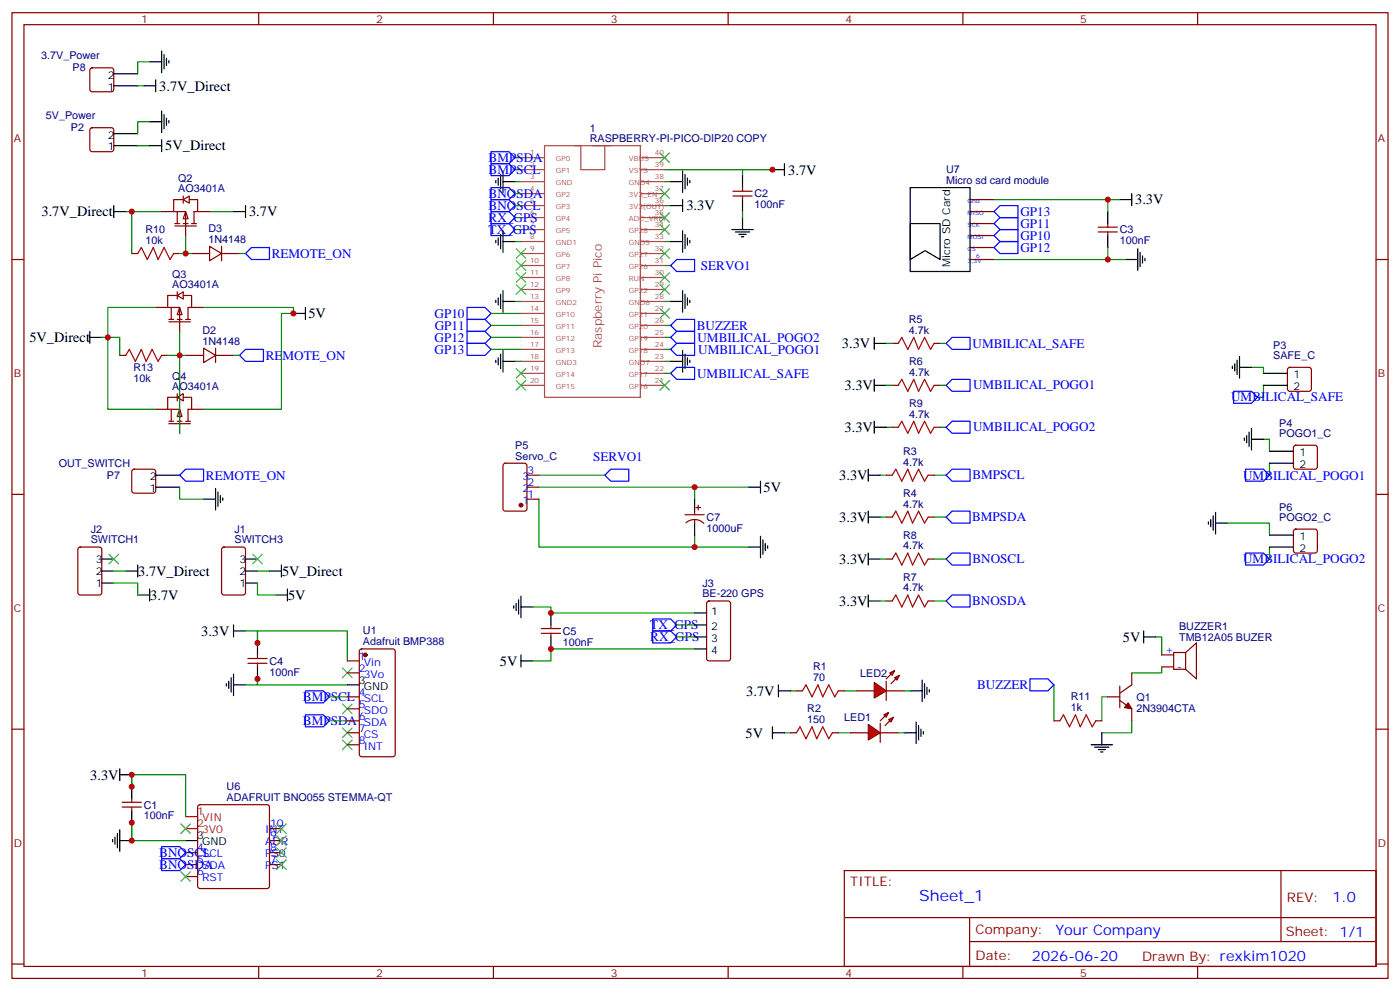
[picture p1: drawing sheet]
<svg xmlns="http://www.w3.org/2000/svg" width="412mm" height="292mm" viewBox="0 0 412 292" stroke-linecap="round" stroke-linejoin="round" font-family="sans-serif">
<g fill="none" stroke="#870000" stroke-width=".35">
<path d="M3.5 3.7h405.4v284.4h-405.4zM7.1 7.3h398.2v277.3h-398.2zM76.2 3.7v3.6M145.3 3.7v3.6M214.5 3.7v3.6M283.6 3.7v3.6M352.8 3.7v3.6M3.5 76.4h3.6M405.3 76.4h3.6M3.5 145.6h3.6M405.3 145.6h3.6M3.5 214.7h3.6"/>
<path d="M234.6 203.4h1.8M246.9 203.4h1.8M405.3 214.7h3.6M248.7 256.3h156.6v28.3h-156.6zM377.3 256.4v20.8M248.7 270.2h156.5M285.6 277.2h119.6M285.6 270.2v14.1M3.5 283.8h3.6M76.2 284.6v3.5M145.3 284.6v3.5M214.5 284.6v3.5"/>
<path d="M283.6 284.6v3.5M352.8 284.6v3.5M405.3 283.8h3.6"/>
</g>
<g fill="none" stroke="#008700" stroke-width=".35">
<path d="M151.7 50h1.8M151.7 53.5h1.8M151.7 46.4h1.8M195.8 50h31.7h-8.8v1.7M195.8 53.5h1.8M151.7 64.1h1.8M151.7 67.6h1.8M195.8 78.2h1.8M195.8 71.1h1.8M195.8 60.5h1.8M195.8 99.3h1.8M195.8 88.8h1.8"/>
<path d="M195.8 95.8h1.8M195.8 106.4h1.8M195.8 102.9h1.8M368.7 108.2h3.5v1.7M372.2 113.5v3.5h-1.8M259.3 139.9h1.8M275.2 139.9h3.5M372.2 129.3h1.7v3.6M373.9 136.4v3.5M259.3 152.3h1.8M275.2 152.3h3.5M340.4 187.5h1.8v5.3"/>
<path d="M231.1 215.8h1.7M232.8 203.4h1.8M246.9 215.8h3.6M248.7 203.4h3.5M310.4 201.6v10.6M326.3 205.2h-1.7v7M333.4 212.2v3.6h-8.8"/>
</g>
<path d="M215.5 67.6h6.4M216.6 68.3h4.2M217.7 69h2.1M218.4 69.7h.7M218.7 64.1v3.5M229.3 203.4h3.5M229.3 201.6v3.6" fill="none" stroke="#000" stroke-width=".35"/>
<path d="M236.4 203.4l1-1.8 1.8 3.6 1.7-3.6 1.5 3.6 1.7-3.6 1.8 3.6 1-1.8" fill="none" stroke="#a10000" stroke-width=".35"/>
<g fill="#f00" stroke="#870000" stroke-width=".35">
<path d="M257.5 200.9l3.6 2.5-3.6 2.1z"/>
<path d="M261.1 200.6v5.6z"/>
</g>
<g fill="#870000" stroke="#870000" stroke-width=".35">
<path d="M261.1 199.9l1.4-1.4z"/>
<path d="M262.5 201.3l1.4-1.4z"/>
</g>
<g fill="#f00" stroke="#870000" stroke-width=".35">
<path d="M262.1 198.1l1.4-.7-.7 1.4z"/>
<path d="M263.5 199.5l1.4-.7-.7 1.4z"/>
</g>
<path d="M232.8 215.8h1.8M245.2 215.8h1.7M252.2 203.4h5.3M261.1 203.4h5.2" fill="none" stroke="#870000" stroke-width=".35"/>
<path d="M234.6 215.8l1.1-1.8 1.7 3.5 1.8-3.5 1.4 3.5 1.8-3.5 1.7 3.5 1.1-1.7" fill="none" stroke="#a10000" stroke-width=".35"/>
<path d="M227.5 215.8h3.6M227.5 214v3.5" fill="none" stroke="#000" stroke-width=".35"/>
<g fill="#f00" stroke="#870000" stroke-width=".35">
<path d="M255.8 213.3l3.5 2.5-3.5 2.1z"/>
<path d="M259.3 212.9v5.7z"/>
</g>
<g fill="#870000" stroke="#870000" stroke-width=".35">
<path d="M259.3 212.2l1.4-1.4z"/>
<path d="M260.7 213.6l1.4-1.4z"/>
</g>
<g fill="#f00" stroke="#870000" stroke-width=".35">
<path d="M260.3 210.5l1.5-.7-.7 1.4z"/>
<path d="M261.8 211.9l1.4-.7-.7 1.4z"/>
</g>
<g fill="none" stroke="#870000" stroke-width=".35">
<path d="M26.7 20.2l.5-.2h5.6l.5 .2 .2 .5v5.6l-.2 .5-.5 .2h-5.6l-.5-.2-.2-.5v-5.6zM26.7 37.8l.5-.2h5.6l.5 .2 .2 .5v5.7l-.2 .5-.5 .2h-5.6l-.5-.3-.2-.4v-5.7zM215.9 57.7h5.6M215.9 56.3h5.6M218.7 55.2v1.1M218.7 57.7v1.1M285.8 58.8h7M38.8 74.6h1.8M47.6 62.3h3.6M51.2 74.6h1.7M54.7 65.8v3.6M56.4 74.6h5.3"/>
<path d="M58.2 62.3h3.5M61.7 72.5l3.6 2.1-3.6 2.2zM65.3 74.6h5.3M65.3 72.5v4.3M285.8 62.3h7M285.8 65.8h7M285.8 69.4h7M285.8 72.9h7M285.8 76.4h7M323.5 68.3h5.6M323.5 66.9h5.6M326.3 65.8v1.1"/>
<path d="M326.3 68.3v1.1M262.8 101.1h1.8M262.8 113.5h1.8M275.2 101.1h1.7M275.2 113.5h1.7M379.5 108.4l.4-.2h5.7l.5 .2 .2 .5v5.6l-.2 .5-.5 .2h-5.7l-.5-.2-.2-.5v-5.6zM39 138.4l.5-.3h5.7l.5 .3 .2 .5v5.6l-.3 .5-.4 .2h-5.7l-.5-.2-.2-.5v-5.6zM148.4 136.6l.5-.2h5.6l.7 .4v13l-.4 .6-5.9 .1-.7-.5v-12.9zM155.2 139.9h3.5M261.1 139.9h1.7M262.8 125.8h1.8M273.4 139.9h1.8"/>
<path d="M275.2 125.8h1.7M381.2 131.3l.5-.2h5.6l.5 .2 .3 .5v5.6l-.3 .5-.5 .2h-5.6l-.5-.2-.2-.5v-5.6zM155.2 147h3.5M155.2 143.4h3.5M201.8 151.6h5.6M202.1 153.9a3.8 3.8 0 0 1 5.2 .2M204.6 150.5v1.1M204.6 153v1M205 149.4h1.4M205.7 148.7v1.4M261.1 152.3h1.7M273.4 152.3h1.8"/>
<path d="M381.2 156l.5-.2h5.6l.5 .2 .3 .5v5.6l-.3 .5-.5 .2h-5.6l-.5-.2-.2-.5v-5.6zM23.2 161.3l.4-.2h5.7l.6 .4 .1 13-.5 .6-5.9 .1-.6-.5-.1-12.9zM65.5 161.3l.5-.2h5.6l.7 .4v13l-.4 .6-5.9 .1-.7-.5v-12.9zM261.1 177h1.7M261.1 164.6h1.7M273.4 177h1.8M273.4 164.6h1.8M73 195.3h5.7M73 193.9h5.7M75.8 192.8v1.1M75.8 195.3v1.1M102.3 194.6h3.5"/>
<path d="M102.3 198.1h3.5M106.1 191.3l.4-.2h9.2l.7 .4v30.6l-.4 .7h-9.5l-.6-.4-.1-30.6zM159.5 186.5h5.6M159.5 185.1h5.6M162.3 184v1.1M162.3 186.5v1M333.4 198.1v3.5l-3.6 2.5M342.2 192.8h3.5M342.2 196.4h3.5M349.2 192.1l3.2-2.8v10.6l-3.2-2.8M349.2 192.1v5M349.2 192.1h-3.5v5h3.5"/>
<path d="M102.3 215.8h3.5M102.3 205.2h3.5M102.3 212.2h3.5M102.3 208.7h3.5M102.3 219.3h3.5M250.5 215.8h5.3M259.3 215.8h5.3M310.4 212.2h1.8M322.8 212.2h1.8M326.3 205.2h3.5M329.8 206.2l3.6 2.5v3.5M329.8 202v6.4"/>
<path d="M36 237.6h5.6M36 236.2h5.6M38.8 235.2v1M38.8 237.6v1.1M58.4 237.1l.5-.2h19.8l.5 .2 .2 .5v23.3l-.3 .5-.4 .2h-19.8l-.5-.2-.2-.5v-23.3zM54.7 251h3.5M54.7 254.6h3.5M54.7 258.1h3.5M79.4 244h3.5M79.4 247.5h3.5M79.4 251h3.5M79.4 254.6h3.5"/>
</g>
<g fill="none" stroke="#00f" stroke-width=".35">
<path d="M144.6 44.7h5.3l1.8 1.7-1.8 1.8h-5.3zM144.6 48.2h5.3l1.8 1.8-1.8 1.7h-5.3zM144.6 58.8h5.3l1.8 1.7-1.8 1.8h-5.3zM144.6 55.2h5.3l1.8 1.8-1.8 1.8h-5.3zM72.3 74.6l1.8-1.7h5.3v3.5h-5.3zM144.6 62.3h5.3l1.8 1.8-1.8 1.7h-5.3zM144.6 65.8h5.3l1.8 1.8-1.8 1.8h-5.3zM197.6 78.2l1.7-1.8h5.3v3.5h-5.3zM292.8 69.4l1.8-1.8h5.3v3.5h-5.3zM292.8 62.3l1.8-1.8h5.3v3.6h-5.3zM294.6 71.1h5.3v3.5h-5.3l-1.8-1.7zM294.6 64.1h5.3v3.5h-5.3l-1.8-1.8z"/>
<path d="M137.6 97.6h5.3l1.7 1.7-1.7 1.8h-5.3zM137.6 90.5h5.3l1.7 1.8-1.7 1.8h-5.3zM137.6 94.1h5.3l1.7 1.7-1.7 1.8h-5.3zM197.6 99.3l1.7-1.7h5.3v3.5h-5.3zM197.6 95.8l1.7-1.7h5.3v3.5h-5.3zM72.3 102.9h5.3v3.5h-5.3l-1.7-1.8zM137.6 101.1h5.3l1.7 1.8-1.7 1.7h-5.3zM197.6 102.9l1.7-1.8h5.3v3.5h-5.3zM197.6 109.9l1.7-1.7h5.3v3.5h-5.3zM278.7 101.1l1.8-1.8h5.3v3.6h-5.3zM278.7 113.5l1.8-1.8h5.3v3.5h-5.3zM363.4 115.2h5.3l1.7 1.8-1.7 1.7h-5.3z"/>
<path d="M52.9 139.9l1.8-1.8h5.3v3.6h-5.3zM178.2 139.9l1.7-1.8h5.3v3.6h-5.3zM278.7 139.9l1.8-1.8h5.3v3.6h-5.3zM278.7 125.8l1.8-1.8h5.3v3.6h-5.3zM366.9 138.1h5.3l1.7 1.8-1.7 1.8h-5.3zM278.7 152.3l1.8-1.8h5.3v3.5h-5.3zM278.7 164.6l1.8-1.8h5.3v3.6h-5.3zM278.7 177l1.8-1.8h5.3v3.5h-5.3zM366.9 162.8h5.3l1.7 1.8-1.7 1.8h-5.3zM192.3 185.8h5.3l1.7 1.7-1.7 1.8h-5.3zM192.3 182.2h5.3l1.7 1.8-1.7 1.8h-5.3zM303.4 199.9h5.3l1.7 1.7-1.7 1.8h-5.3z"/>
<path d="M90 203.4h5.2l1.8 1.8-1.8 1.7h-5.2zM90 210.5h5.2l1.8 1.7-1.8 1.8h-5.2zM47.6 249.3h5.3l1.8 1.7-1.8 1.8h-5.3zM47.6 252.8h5.3l1.8 1.8-1.8 1.7h-5.3z"/>
</g>
<g fill="none" stroke="#000" stroke-width=".35">
<path d="M44.1 18.2h3.5M47.6 15v6.4M48.3 16.1v4.2M49 17.1v2.2M49.7 17.9v.7M33.5 25.3h7.1M33.5 21.7h7.1M33.5 39.4h7.1M42.3 25.3h3.6M44.1 35.8h3.5M45.9 23.5v3.5M47.6 32.7v6.3"/>
<path d="M48.3 33.7v4.3M49 34.8v2.1M49.7 35.5v.7M33.5 42.9h7.1M44.1 42.9h3.5M47.6 41.1v3.6M146 53.1v.7M146.8 52.4v2.1M147.5 51.4v4.2M148.2 53.5h3.5M148.2 50.3v6.4M197.6 53.5h3.5"/>
<path d="M201.1 50.3v6.4M201.1 58.8v3.5M201.8 51.4v4.2M202.5 52.4v2.1M203.2 53.1v.7M218.7 51.7v3.5M218.7 58.8v3.5M227.5 50h3.6M231.1 48.2v3.5M268.1 55.2h17.7v24.7h-17.7zM33.5 62.3h3.5M33.5 60.5v3.6"/>
<path d="M68.8 62.3h3.5M72.3 60.5v3.6M146 70.8v.7M146.8 70.1v2.1M147.5 69v4.2M148.2 67.9v6.4M148.2 71.1h3.5M197.6 71.1h3.5M197.6 60.5h3.5M201.1 67.9v6.4M201.8 69v4.2M202.5 70.1v2.1"/>
<path d="M203.2 70.8v.7M268.1 65.8h8.8v10.6l-4.4-2.6-4.4 2.6zM326.3 62.3v3.5M326.3 69.4v3.5M86.4 92.3h3.6M90 90.5v3.6M146 88.4v.7M146.8 87.7v2.1M147.5 86.6v4.3M148.2 85.6v6.3M148.2 88.8h3.5M197.6 88.8h3.5"/>
<path d="M201.1 85.6v6.3M201.8 86.6v4.3M202.5 87.7v2.1M203.2 88.4v.7M257.5 99.3v3.6M146 106v.8M146.8 105.3v2.2M147.5 104.3v4.2M148.2 103.2v6.4M148.2 106.4h3.5M197.6 106.4h3.5M201.1 103.2v6.4"/>
<path d="M201.8 104.3v4.2M202.5 105.3v2.2M203.2 106v.8M257.5 101.1h3.6M257.5 111.7v3.5M257.5 113.5h3.6M363 107.8v.7M363.7 107.1v2.1M364.4 106v4.3M365.1 108.2h3.6M365.1 105v6.3M372.2 113.5h7"/>
<path d="M372.2 109.9h7M45.9 139.9h7M255.8 138.1v3.6M255.8 139.9h3.5M257.5 124v3.6M257.5 125.8h3.6M366.5 129v.7M367.2 128.3v2.1M367.9 127.2v4.2M368.7 129.3h3.5M368.7 126.2v6.3M373.9 132.9h7.1"/>
<path d="M373.9 136.4h7.1M45.9 143.4h7M60 147h3.5M63.5 143.8v6.3M64.2 144.9v4.2M64.9 145.9v2.1M65.6 146.6v.7M204.6 147v3.5M204.6 154v3.6M220.5 143.4h3.5M224 141.7v3.5M224 157.9v6.4"/>
<path d="M224.7 159v4.2M255.8 152.3h3.5M255.8 150.5v3.5M356 153.7v.7M356.7 153v2.1M357.4 151.9v4.2M358.1 154h3.5M358.1 150.8v6.4M373.9 157.6h7.1M30 164.6h3.5M30 171.7h3.5M30 168.1h3.5"/>
<path d="M37 168.1h3.6M40.6 175.2h3.5M40.6 166.4v3.5M44.1 173.4v3.6M72.3 164.6h3.5M72.3 171.7h3.5M72.3 168.1h3.5M79.4 168.1h3.5M81.1 175.2h3.6M82.9 166.4v3.5M84.7 173.4v3.6M151.3 178.4v.7"/>
<path d="M152 177.7v2.1M152.8 176.6v4.2M153.5 178.7h3.5M153.5 175.5v6.4M220.5 161.1h3.5M225.4 160v2.1M226.1 160.7v.7M255.8 164.6h3.5M255.8 162.8v3.6M255.8 175.2v3.5M255.8 177h3.5M373.9 161.1h7.1"/>
<path d="M68.1 199.5v4.3M68.8 185.8h3.5M68.8 184v3.5M68.8 198.5v6.3M75.8 189.3v3.5M75.8 196.4v3.5M153.5 192.8v3.6M153.5 194.6h3.5M162.3 180.5v3.5M162.3 187.5v3.6M336.9 187.5h3.5M336.9 185.8v3.5"/>
<path d="M66.7 201.3v.7M67.4 200.6v2.1M68.8 201.6h3.5M102.3 201.6h3.5M266.3 215.8h3.6M268.1 203.4h3.5M269.9 212.6v6.3M270.6 213.6v4.3M271.3 214.7v2.1M271.6 200.2v6.4M272 215.4v.7M272.3 201.3v4.2"/>
<path d="M273 202.4v2.1M273.8 203.1v.7M321.4 219.3h6.3M322.4 220h4.3M324.6 215.8v3.5M35.3 228.1h3.5M35.3 226.3v3.6M38.8 231.6v3.6M38.8 238.7v3.5M323.5 220.7h2.1M324.2 221.4h.7M33.2 247.2v.7"/>
<path d="M33.9 246.5v2.1M34.6 245.4v4.2M35.3 247.5h3.5M35.3 244.3v6.4M54.7 247.5h3.5"/>
</g>
<g fill="none" stroke="#a64a4a" stroke-width=".35">
<path d="M153.5 46.4h6.9M153.5 50h6.9M153.5 53.5h6.9M153.5 57h6.9M160.4 42.9v74.1M160.5 42.9h28.2M171.1 42.9v7.1h7.1v-7.1M188.6 42.9v74.1M188.8 46.4h7M188.8 50h7M188.8 53.5h7M188.8 57h7"/>
<path d="M153.5 60.5h6.9M153.5 64.1h6.9M153.5 67.6h6.9M153.5 74.6h6.9M153.5 78.2h6.9M153.5 71.1h6.9M188.8 60.5h7M188.8 64.1h7M188.8 67.6h7M188.8 74.6h7M188.8 78.2h7M188.8 71.1h7"/>
<path d="M153.5 81.7h6.9M153.5 85.2h6.9M153.5 88.8h6.9M153.5 92.3h6.9M153.5 95.8h6.9M153.5 99.3h6.9M188.8 81.7h7M188.8 85.2h7M188.8 88.8h7M188.8 92.3h7M188.8 95.8h7M188.8 99.3h7"/>
<path d="M153.5 102.9h6.9M153.5 106.4h6.9M153.5 109.9h6.9M153.5 113.5h6.9M160.5 117h28.2M188.8 102.9h7M188.8 106.4h7M188.8 109.9h7M188.8 113.5h7"/>
</g>
<g fill="none" stroke="#008700" stroke-width=".35">
<path d="M44.1 18.2h-3.5v3.5M40.6 25.3h1.7M44.1 35.8h-3.5v3.6M40.6 42.9h3.5M151.7 57h1.8M37 62.3h1.8v12.3M38.8 62.3h8.8M54.7 69.4v5.2h-1.8M54.7 74.6h1.7M61.7 62.3h7.1M70.6 74.6h1.7M151.7 60.5h1.8"/>
<path d="M151.7 71.1h1.8M218.7 62.3v1.8M144.6 92.3h8.9M144.6 95.8h8.9M144.6 99.3h8.9M151.7 88.8h1.8M144.6 102.9h8.9M151.7 106.4h1.8M195.8 109.9h1.8M261.1 113.5h1.7M261.1 101.1h1.7M276.9 113.5h1.8"/>
<path d="M276.9 101.1h1.8M158.7 139.9h19.5M261.1 125.8h1.7M276.9 125.8h1.8M52.9 143.4v3.6h7.1M158.7 147v14.1h45.9v-3.5M158.7 143.4h45.9v3.6M204.6 143.4h15.9M361.6 154h12.3v3.6M33.5 171.7h7.1v3.5M33.5 168.1h3.5M75.8 171.7v3.5h5.3"/>
<path d="M75.8 168.1h3.6M157 178.7h5.3v1.8h42.3M204.6 161.1h15.9M259.3 164.6h1.8M259.3 177h1.8M275.2 164.6h3.5M275.2 177h3.5M373.9 161.1v3.5M72.3 185.8h3.5v3.5v-3.5h26.5v8.8M199.3 184h5.3M199.3 187.5h5.3M204.6 191.1h-42.3v3.5h-5.3"/>
<path d="M342.2 196.4v1.7h-8.8M72.3 201.6h3.5v-1.7v1.7h26.5M97 205.2h5.3M97 212.2h5.3M264.6 215.8h1.7M266.3 203.4h1.8M38.8 228.1v3.5v-3.5h15.9v12.4M38.8 247.5v-5.3v5.3h15.9"/>
</g>
<g fill="#870000" stroke="#870000" stroke-width=".35">
<path d="M332.3 206.9l1.1 1.8-2.1-.3z"/>
<circle cx="107.6" cy="192.8" r=".53"/>
<circle cx="153.5" cy="148.7" r=".53"/>
</g>
<path d="M40.6 74.6l1-1.7 1.8 3.5 1.8-3.5 1.4 3.5 1.7-3.5 1.8 3.5 1.1-1.8M264.6 101.1l1-1.8 1.8 3.6 1.8-3.6 1.4 3.6 1.7-3.6 1.8 3.6 1.1-1.8M264.6 113.5l1-1.8 1.8 3.5 1.8-3.5 1.4 3.5 1.7-3.5 1.8 3.5 1.1-1.7M262.8 139.9l1.1-1.8 1.7 3.6 1.8-3.6 1.4 3.6 1.8-3.6 1.7 3.6 1.1-1.8M264.6 125.8l1-1.8 1.8 3.6 1.8-3.6 1.4 3.6 1.7-3.6 1.8 3.6 1.1-1.8M262.8 152.3l1.1-1.8 1.7 3.5 1.8-3.5 1.4 3.5 1.8-3.5 1.7 3.5 1.1-1.7M262.8 177l1.1-1.8 1.7 3.5 1.8-3.5 1.4 3.5 1.8-3.5 1.7 3.5 1.1-1.7M262.8 164.6l1.1-1.8 1.7 3.6 1.8-3.6 1.4 3.6 1.8-3.6 1.7 3.6 1.1-1.8M312.2 212.2l1.1-1.7 1.7 3.5 1.8-3.5 1.4 3.5 1.8-3.5 1.7 3.5 1.1-1.8" fill="none" stroke="#a10000" stroke-width=".35"/>
<path d="M54.7 244h3.5M54.7 240.5h3.5" fill="none" stroke="#f00" stroke-width=".35"/>
<g fill="none" stroke="#3c3" stroke-width=".35">
<path d="M194.4 45l2.8 2.8M194.4 55.6l2.8 2.8M197.2 45l-2.8 2.8M197.2 55.6l-2.8 2.8M152 73.2l2.9 2.9M152 76.8l2.9 2.8M154.9 73.2l-2.9 2.9M154.9 76.8l-2.9 2.8M194.4 66.2l2.8 2.8M194.4 62.7l2.8 2.8M194.4 73.2l2.8 2.9M197.2 66.2l-2.8 2.8"/>
<path d="M197.2 62.7l-2.8 2.8M197.2 73.2l-2.8 2.9M152 80.3l2.9 2.8M152 83.8l2.9 2.8M154.9 80.3l-2.9 2.8M154.9 83.8l-2.9 2.8M194.4 90.9l2.8 2.8M194.4 83.8l2.8 2.8M194.4 80.3l2.8 2.8M197.2 90.9l-2.8 2.8M197.2 83.8l-2.8 2.8M197.2 80.3l-2.8 2.8"/>
<path d="M152 108.5l2.9 2.8M152 112l2.9 2.9M154.9 108.5l-2.9 2.8M154.9 112l-2.9 2.9M194.4 112l2.8 2.9M197.2 112l-2.8 2.9M32.1 163.2l2.8 2.8M34.9 163.2l-2.8 2.8M100.9 196.7l2.8 2.8M103.7 196.7l-2.8 2.8M100.9 207.3l2.8 2.8M100.9 214.3l2.8 2.9"/>
<path d="M100.9 217.9l2.8 2.8M103.7 207.3l-2.8 2.8M103.7 214.3l-2.8 2.9M103.7 217.9l-2.8 2.8M53.3 242.6l2.8 2.8M53.3 256.7l2.8 2.8M56.1 242.6l-2.8 2.8M56.1 256.7l-2.8 2.8M81.5 242.6l2.8 2.8M81.5 246.1l2.8 2.8M81.5 249.6l2.8 2.8M81.5 253.2l2.8 2.8"/>
<path d="M84.3 242.6l-2.8 2.8M84.3 246.1l-2.8 2.8M84.3 249.6l-2.8 2.8M84.3 253.2l-2.8 2.8"/>
</g>
<g fill="#fff" stroke="#870000" stroke-width=".35">
<path d="M54.7 62.3l.7 2.1h-1.4z"/>
<path d="M54 58.8l1.7-1.1v2.1z"/>
</g>
<path d="M54 58.8h-2.8v3.5h3.5v3.5M54 57.7v2.1M55.7 58.8h2.5v3.5h-1.1v3.5M51.5 66.5h6.4M51.5 65.8h1.4M52.2 62.3v3.5M54 65.8h1.4M56.4 65.8h1.5M45.9 90.5h3.5M52.9 94.1v3.5M56.4 90.5h3.6M208.4 177.2l.4-.2h5.7l.6 .4 .1 16.5-.5 .6-5.9 .1-.6-.5-.1-16.4z" fill="none" stroke="#870000" stroke-width=".35"/>
<path d="M74.4 163.2l2.9 2.8M77.3 163.2l-2.9 2.8" fill="none" stroke="#3c3" stroke-width=".35"/>
<path d="M329.8 58.8h3.6M333.4 57v3.5M331.6 76.4h3.5M335.1 73.2v6.4M335.8 74.3v4.2M336.5 75.4v2.1M337.3 76.1v.7M204.6 180.5h3.5M204.6 184h3.5M204.6 187.5h3.5M204.6 191.1h3.5" fill="none" stroke="#000" stroke-width=".35"/>
<path d="M292.8 58.8h33.5v3.5M326.3 58.8h3.5M326.3 72.9v3.5h-33.5M326.3 76.4h5.3" fill="none" stroke="#008700" stroke-width=".35"/>
<g fill="#fff" stroke="#870000" stroke-width=".35">
<path d="M52.9 90.5l.7 2.1h-1.4z"/>
<path d="M52.2 87l1.8-1.1v2.2z"/>
</g>
<path d="M49.7 94.8h6.4M49.7 94.1h1.5M50.4 90.5v3.6M52.2 87h-2.8v3.5h3.5v3.6M52.2 85.9v2.2M52.2 94.1h1.4M54 87h2.4v3.5h-1v3.6M54.7 94.1h1.4M45.9 120.5h3.5M52.9 124v3.6M56.4 120.5h3.6" fill="none" stroke="#870000" stroke-width=".35"/>
<g fill="#fff" stroke="#870000" stroke-width=".35">
<path d="M52.9 120.5l.7 2.1h-1.4z"/>
<path d="M52.2 117l1.8-1.1v2.1z"/>
</g>
<g fill="none" stroke="#870000" stroke-width=".35">
<path d="M35.3 104.6h1.7M47.6 104.6h1.8M52.2 117h-2.8v3.5h3.5v3.5M52.2 115.9v2.1M54 117h2.4v3.5h-1v3.5M54.7 104.6h5.3M60 102.5l3.5 2.1-3.5 2.2zM63.5 104.6h5.3M63.5 102.5v4.3M49.7 124.7h6.4M49.7 124h1.5M50.4 120.5v3.5"/>
<path d="M52.2 124h1.4M54.7 124h1.4"/>
</g>
<path d="M26.5 99.3h3.5M26.5 97.6v3.5" fill="none" stroke="#000" stroke-width=".35"/>
<path d="M37 104.6l1.1-1.7 1.8 3.5 1.7-3.5 1.4 3.5 1.8-3.5 1.8 3.5 1-1.8" fill="none" stroke="#a10000" stroke-width=".35"/>
<path d="M45.9 90.5h-14.2v8.8h-1.7M52.9 97.6v30M60 90.5h26.4v1.8h-3.5v28.2h-22.9M35.3 104.6v-5.3h-3.6v21.2h14.2M49.4 104.6h5.3M68.8 104.6h1.8" fill="none" stroke="#008700" stroke-width=".35"/>
<g fill="#c00">
<circle cx="38.8" cy="247.5" r=".88"/>
<circle cx="38.8" cy="228.1" r=".88"/>
<circle cx="38.8" cy="231.6" r=".88"/>
<circle cx="38.8" cy="242.2" r=".88"/>
<circle cx="227.5" cy="50" r=".88"/>
<circle cx="204.6" cy="143.4" r=".88"/>
<circle cx="204.6" cy="161.1" r=".88"/>
<circle cx="162.3" cy="191.1" r=".88"/>
<circle cx="162.3" cy="180.5" r=".88"/>
<circle cx="75.8" cy="199.9" r=".88"/>
<circle cx="75.8" cy="189.3" r=".88"/>
<circle cx="38.8" cy="62.3" r=".88"/>
<circle cx="54.7" cy="74.6" r=".88"/>
<circle cx="326.3" cy="58.8" r=".88"/>
<circle cx="326.3" cy="76.4" r=".88"/>
<circle cx="31.8" cy="99.3" r=".88"/>
<circle cx="52.9" cy="104.6" r=".88"/>
<circle cx="86.4" cy="92.3" r=".88"/>
</g>
<text font-size="4.6" fill="#00f" x="270.8" y="265.4">Sheet_1</text>
<g font-size="4.2">
<text x="46.9" y="26.7">3.7V_Direct</text>
<text x="48.7" y="44.3">5V_Direct</text>
<text x="232.2" y="51.4">3.7V</text>
<text x="12.2" y="63.7">3.7V_Direct</text>
<text x="73.4" y="63.7">3.7V</text>
<text x="202.2" y="62">3.3V</text>
<text x="334.4" y="60.2">3.3V</text>
<text x="90.8" y="93.7">5V</text>
<text x="8.6" y="100.8">5V_Direct</text>
<text x="248" y="102.5">3.3V</text>
<text x="248.8" y="114.8">3.3V</text>
<text x="248.8" y="127.2">3.3V</text>
<text x="247.2" y="141.3">3.3V</text>
<text x="225" y="144.9">5V</text>
<text x="247.2" y="153.7">3.3V</text>
<text x="247.2" y="166">3.3V</text>
<text x="40.7" y="169.5">3.7V_Direct</text>
<text x="83.1" y="169.6">5V_Direct</text>
<text x="44.3" y="176.6">3.7V</text>
<text x="84.8" y="176.6">5V</text>
<text x="247.2" y="178.4">3.3V</text>
<text x="59.3" y="187.2">3.3V</text>
<text x="330.8" y="189">5V</text>
<text x="147.2" y="196">5V</text>
<text x="219.8" y="204.8">3.7V</text>
<text x="219.6" y="217.2">5V</text>
<text x="26.6" y="229.5">3.3V</text>
</g>
<g font-size="4.2" fill="#00f">
<text x="392.5" y="265.6">1.0</text>
<text x="310.9" y="275.2">Your Company</text>
<text x="304" y="283">2026-06-20</text>
</g>
<g font-size="3.9" fill="#00f">
<text x="143.9" y="47.7">BMPSDA</text>
<text x="143.9" y="51.2">BMPSCL</text>
<text x="143.9" y="58.3">BNOSDA</text>
<text x="143.9" y="65.3">RX_GPS</text>
<text x="143.9" y="61.8">BNOSCL</text>
<text x="300.6" y="63.6">GP13</text>
<text x="143.9" y="68.8">TX_GPS</text>
<text x="300.6" y="70.6">GP10</text>
<text x="300.6" y="67.1">GP11</text>
<text x="80.1" y="75.9">REMOTE_ON</text>
<text x="300.6" y="74.1">GP12</text>
<text x="206.5" y="79.5">SERVO1</text>
<text x="128" y="93.5">GP10</text>
<text x="128" y="100.6">GP12</text>
<text x="128.1" y="97.1">GP11</text>
<text x="205.2" y="97.2">BUZZER</text>
<text x="205.4" y="100.7">UMBILICAL_POGO2</text>
<text x="78.3" y="105.9">REMOTE_ON</text>
<text x="128" y="104.1">GP13</text>
<text x="205.7" y="104.2">UMBILICAL_POGO1</text>
<text x="286.5" y="102.4">UMBILICAL_SAFE</text>
<text x="205.3" y="111.2">UMBILICAL_SAFE</text>
<text x="286.6" y="114.7">UMBILICAL_POGO1</text>
<text x="362.7" y="118.2">UMBILICAL_SAFE</text>
<text x="286.6" y="127">UMBILICAL_POGO2</text>
<text x="174.7" y="135.9">SERVO1</text>
<text x="60.7" y="141.2">REMOTE_ON</text>
<text x="286.5" y="141.1">BMPSCL</text>
<text x="366.2" y="141.2">UMBILICAL_POGO1</text>
<text x="286.4" y="153.5">BMPSDA</text>
<text x="286.5" y="165.8">BNOSCL</text>
<text x="366.2" y="165.9">UMBILICAL_POGO2</text>
<text x="286.4" y="178.2">BNOSDA</text>
<text x="191.6" y="185.3">TX_GPS</text>
<text x="191.6" y="188.8">RX_GPS</text>
<text x="287.8" y="202.9">BUZZER</text>
<text x="89.3" y="206.4">BMPSCL</text>
<text x="89.3" y="213.5">BMPSDA</text>
<text x="46.9" y="252.3">BNOSCL</text>
<text x="46.9" y="255.8">BNOSDA</text>
</g>
<g font-size="3.9" fill="#800">
<text x="250.5" y="260.9">TITLE:</text>
<text x="379.1" y="265.6">REV:</text>
<text x="287.4" y="275.1">Company:</text>
<text x="378.7" y="275.7">Sheet: 1/1</text>
<text x="287.4" y="282.8">Date:</text>
<text x="336.4" y="282.9">Drawn By: rexkim1020</text>
</g>
<text font-size="3.5" fill="#a54b4b" x="177.3" y="102.5" transform="rotate(-90 177.3 102.5)">Raspberry Pi Pico</text>
<g font-size="3.2" fill="#800">
<text x="41.6" y="6.7">1</text>
<text x="110.8" y="6.7">2</text>
<text x="179.9" y="6.7">3</text>
<text x="249.1" y="6.7">4</text>
<text x="318.2" y="6.7">5</text>
<text x="4.1" y="41.8">A</text>
<text x="405.9" y="41.8">A</text>
<text x="4.1" y="111">B</text>
<text x="405.9" y="111">B</text>
<text x="4.1" y="180.1">C</text>
<text x="405.9" y="180.1">C</text>
<text x="4.1" y="249.3">D</text>
<text x="405.9" y="249.3">D</text>
<text x="41.6" y="287.5">1</text>
<text x="110.8" y="287.5">2</text>
<text x="179.9" y="287.5">3</text>
<text x="249.1" y="287.5">4</text>
<text x="318.2" y="287.5">5</text>
</g>
<g font-size="3.2" fill="#000080">
<text x="12.1" y="17.5">3.7V_Power</text>
<text x="21.4" y="21">P8</text>
<text x="13.5" y="35.1">5V_Power</text>
<text x="20.9" y="38.7">P2</text>
<text x="173.7" y="41.8">RASPBERRY-PI-PICO-DIP20 COPY</text>
<text x="173.7" y="38.8">1</text>
<text x="52.5" y="53.5">Q2</text>
<text x="278.7" y="51">U7</text>
<text x="52.5" y="56.7">AO3401A</text>
<text x="222.2" y="58.1">C2</text>
<text x="278.7" y="54.2">Micro sd card module</text>
<text x="222.2" y="61.4">100nF</text>
<text x="42.8" y="71.8">10k</text>
<text x="42.8" y="68.7">R10</text>
<text x="61.4" y="71.5">1N4148</text>
<text x="61.4" y="68.3">D3</text>
<text x="329.8" y="72">100nF</text>
<text x="329.8" y="68.7">C3</text>
<text x="50.7" y="81.8">Q3</text>
<text x="50.7" y="84.9">AO3401A</text>
<text x="267.7" y="95.1">R5</text>
<text x="59.6" y="101.5">1N4148</text>
<text x="59.6" y="98.2">D2</text>
<text x="267.7" y="98.3">4.7k</text>
<text x="267.8" y="107.5">R6</text>
<text x="375.1" y="105.8">SAFE_C</text>
<text x="375.1" y="102.7">P3</text>
<text x="39.3" y="112.5">10k</text>
<text x="39.3" y="109.3">R13</text>
<text x="50.7" y="111.7">Q4</text>
<text x="267.8" y="110.6">4.7k</text>
<text x="50.7" y="114.9">AO3401A</text>
<text x="267.8" y="119.8">R9</text>
<text x="267.8" y="123">4.7k</text>
<text x="376.8" y="125.6">P4</text>
<text x="376.8" y="128.7">POGO1_C</text>
<text x="17.3" y="137.6">OUT_SWITCH</text>
<text x="151.8" y="135.3">Servo_C</text>
<text x="151.8" y="132.1">P5</text>
<text x="266" y="137.1">4.7k</text>
<text x="266" y="134">R3</text>
<text x="31.5" y="141">P7</text>
<text x="266" y="149.4">4.7k</text>
<text x="266" y="146.3">R4</text>
<text x="208.1" y="153.4">C7</text>
<text x="376.8" y="153.4">POGO2_C</text>
<text x="376.8" y="150.3">P6</text>
<text x="26.7" y="160">SWITCH1</text>
<text x="26.7" y="156.9">J2</text>
<text x="69.1" y="160">SWITCH3</text>
<text x="69.1" y="156.9">J1</text>
<text x="208.1" y="156.6">1000uF</text>
<text x="266" y="161.8">4.7k</text>
<text x="266" y="158.7">R8</text>
<text x="206.9" y="172.7">J3</text>
<text x="266" y="171">R7</text>
<text x="206.9" y="175.9">BE-220 GPS</text>
<text x="266" y="174.1">4.7k</text>
<text x="347.3" y="185.5">BUZZER1</text>
<text x="106.9" y="189.8">Adafruit BMP388</text>
<text x="106.9" y="186.7">U1</text>
<text x="165.8" y="190.1">100nF</text>
<text x="165.8" y="186.9">C5</text>
<text x="347.3" y="188.7">TMB12A05 BUZER</text>
<text x="79.4" y="195.7">C4</text>
<text x="239.5" y="197.4">R1</text>
<text x="79.4" y="199">100nF</text>
<text x="239.5" y="200.6">70</text>
<text x="253.4" y="199.3">LED2</text>
<text x="237.8" y="209.7">R2</text>
<text x="315.4" y="209.4">1k</text>
<text x="315.4" y="206.2">R11</text>
<text x="334.8" y="209.5">2N3904CTA</text>
<text x="334.8" y="206.3">Q1</text>
<text x="237.8" y="212.9">150</text>
<text x="248.7" y="212.2">LED1</text>
<text x="66.8" y="232.5">U6</text>
<text x="42.3" y="238.1">C1</text>
<text x="66.8" y="235.8">ADAFRUIT BNO055 STEMMA-QT</text>
<text x="42.3" y="241.3">100nF</text>
</g>
<g font-size="3.2">
<text x="31.7" y="23.1">2</text>
<text x="31.7" y="26.7">1</text>
<text x="31.7" y="40.8">2</text>
<text x="31.7" y="44.3">1</text>
<text x="279.9" y="78.6" transform="rotate(-90 279.9 78.6)">Micro SD Card</text>
<text x="381" y="111.3">1</text>
<text x="381" y="114.9">2</text>
<text x="382.8" y="134.3">1</text>
<text x="382.8" y="137.8">2</text>
<text x="44.1" y="141.3">2</text>
<text x="44.1" y="144.9">1</text>
<text x="382.8" y="159">1</text>
<text x="28.2" y="165.7">3</text>
<text x="70.6" y="165.7">3</text>
<text x="382.8" y="162.5">2</text>
<text x="28.2" y="172.7">1</text>
<text x="28.2" y="169.2">2</text>
<text x="70.6" y="172.7">1</text>
<text x="70.6" y="169.2">2</text>
<text x="209.4" y="181.2">1</text>
<text x="209.4" y="185.4">2</text>
<text x="209.4" y="188.9">3</text>
<text x="209.4" y="192.5">4</text>
<text x="105.7" y="201.3">3</text>
<text x="107.1" y="203.1">GND</text>
<text x="58" y="247.2">3</text>
<text x="59.5" y="248.9">GND</text>
</g>
<g font-size="3.2" fill="#00f">
<text x="153.9" y="141.3">3</text>
<text x="155.4" y="143.1">2</text>
<text x="155.4" y="139.6">3</text>
<text x="153.9" y="148.4">1</text>
<text x="153.9" y="144.9">2</text>
<text x="155.4" y="146.6">1</text>
<text x="105.7" y="194.2">1</text>
<text x="105.7" y="197.8">2</text>
<text x="107.1" y="196">Vin</text>
<text x="343.3" y="192.1">+</text>
<text x="346.8" y="197.4">-</text>
<text x="107.1" y="199.5">3Vo</text>
<text x="105.7" y="204.8">4</text>
<text x="105.7" y="208.4">5</text>
<text x="107.1" y="206.6">SCL</text>
<text x="105.7" y="211.9">6</text>
<text x="105.7" y="215.4">7</text>
<text x="107.1" y="210.1">SDO</text>
<text x="107.1" y="213.6">SDA</text>
<text x="105.7" y="218.9">8</text>
<text x="107.1" y="217.2">CS</text>
<text x="107.1" y="220.7">INT</text>
<text x="78.1" y="245.4">INT</text>
<text x="79.6" y="243.6">10</text>
<text x="58" y="250.7">4</text>
<text x="78.1" y="248.9">ADR</text>
<text x="79.6" y="247.2">9</text>
<text x="79.6" y="250.7">8</text>
<text x="58" y="257.7">6</text>
<text x="58" y="254.2">5</text>
<text x="59.5" y="256">SDA</text>
<text x="59.5" y="252.4">SCL</text>
<text x="78.1" y="252.4">PS0</text>
<text x="78.1" y="256">PS1</text>
<text x="79.6" y="254.2">7</text>
<text x="59.5" y="259.5">RST</text>
</g>
<g font-size="3.2" fill="#f00">
<text x="58" y="243.6">2</text>
<text x="58" y="240.1">1</text>
<text x="59.5" y="245.4">3V0</text>
<text x="59.5" y="241.9">VIN</text>
</g>
<g font-size="2.1" fill="#a54b4b">
<text x="156.1" y="45.7">1</text>
<text x="163.8" y="47.5">GP0</text>
<text x="185.3" y="47.5">VBUS</text>
<text x="192.9" y="45.7">40</text>
<text x="156.1" y="49.3">2</text>
<text x="156.1" y="52.8">3</text>
<text x="163.8" y="51">GP1</text>
<text x="185.3" y="51">VSYS</text>
<text x="192.9" y="49.3">39</text>
<text x="192.9" y="52.8">38</text>
<text x="156.1" y="56.3">4</text>
<text x="156.1" y="59.8">5</text>
<text x="163.8" y="54.5">GND</text>
<text x="163.8" y="58">GP2</text>
<text x="185.3" y="54.5">GND4</text>
<text x="185.3" y="58">3V3_EN</text>
<text x="192.9" y="56.3">37</text>
<text x="192.9" y="59.8">36</text>
<text x="156.1" y="63.4">6</text>
<text x="163.8" y="61.6">GP3</text>
<text x="163.8" y="65.1">GP4</text>
<text x="185.3" y="61.6">3V3(OUT)</text>
<text x="185.3" y="65.1">ADC_VREF</text>
<text x="192.9" y="63.4">35</text>
<text x="156.1" y="66.9">7</text>
<text x="156.1" y="70.4">8</text>
<text x="163.8" y="68.6">GP5</text>
<text x="185.3" y="68.6">GP28</text>
<text x="192.9" y="66.9">34</text>
<text x="192.9" y="70.4">33</text>
<text x="156.1" y="74">9</text>
<text x="156.1" y="77.5">10</text>
<text x="163.8" y="75.7">GP6</text>
<text x="163.8" y="72.2">GND1</text>
<text x="185.3" y="72.2">GND5</text>
<text x="185.3" y="75.7">GP27</text>
<text x="192.9" y="74">32</text>
<text x="192.9" y="77.5">31</text>
<text x="156.1" y="81">11</text>
<text x="163.8" y="79.2">GP7</text>
<text x="163.8" y="82.7">GP8</text>
<text x="185.3" y="79.2">GP26</text>
<text x="185.3" y="82.7">RUN</text>
<text x="192.9" y="81">30</text>
<text x="156.1" y="84.5">12</text>
<text x="156.1" y="88.1">13</text>
<text x="163.8" y="86.3">GP9</text>
<text x="163.8" y="89.8">GND2</text>
<text x="185.3" y="86.3">GP22</text>
<text x="185.3" y="89.8">GND6</text>
<text x="192.9" y="84.5">29</text>
<text x="192.9" y="88.1">28</text>
<text x="156.1" y="91.6">14</text>
<text x="156.1" y="95.1">15</text>
<text x="163.8" y="93.3">GP10</text>
<text x="185.3" y="93.3">GP21</text>
<text x="192.9" y="91.6">27</text>
<text x="192.9" y="95.1">26</text>
<text x="156.1" y="98.6">16</text>
<text x="163.8" y="96.9">GP11</text>
<text x="163.8" y="100.4">GP12</text>
<text x="185.3" y="96.9">GP20</text>
<text x="185.3" y="100.4">GP19</text>
<text x="192.9" y="98.6">25</text>
<text x="156.1" y="102.2">17</text>
<text x="156.1" y="105.7">18</text>
<text x="163.8" y="103.9">GP13</text>
<text x="163.8" y="107.4">GND3</text>
<text x="185.3" y="103.9">GP18</text>
<text x="185.3" y="107.4">GND7</text>
<text x="192.9" y="102.2">24</text>
<text x="192.9" y="105.7">23</text>
<text x="156.1" y="109.2">19</text>
<text x="156.1" y="112.8">20</text>
<text x="163.8" y="111">GP14</text>
<text x="185.3" y="111">GP17</text>
<text x="192.9" y="109.2">22</text>
<text x="192.9" y="112.8">21</text>
<text x="163.8" y="114.5">GP15</text>
<text x="185.3" y="114.5">GP16</text>
</g>
<g font-size="1.8" fill="#00f">
<text x="285" y="59.8">Gnd</text>
<text x="285" y="63.4">MISO</text>
<text x="285" y="66.9">SCK</text>
<text x="285" y="70.4">MOSI</text>
<text x="285" y="73.9">CS</text>
<text x="285" y="77.5">3,3V</text>
<text x="287.5" y="76.1">6</text>
</g>
</svg>
